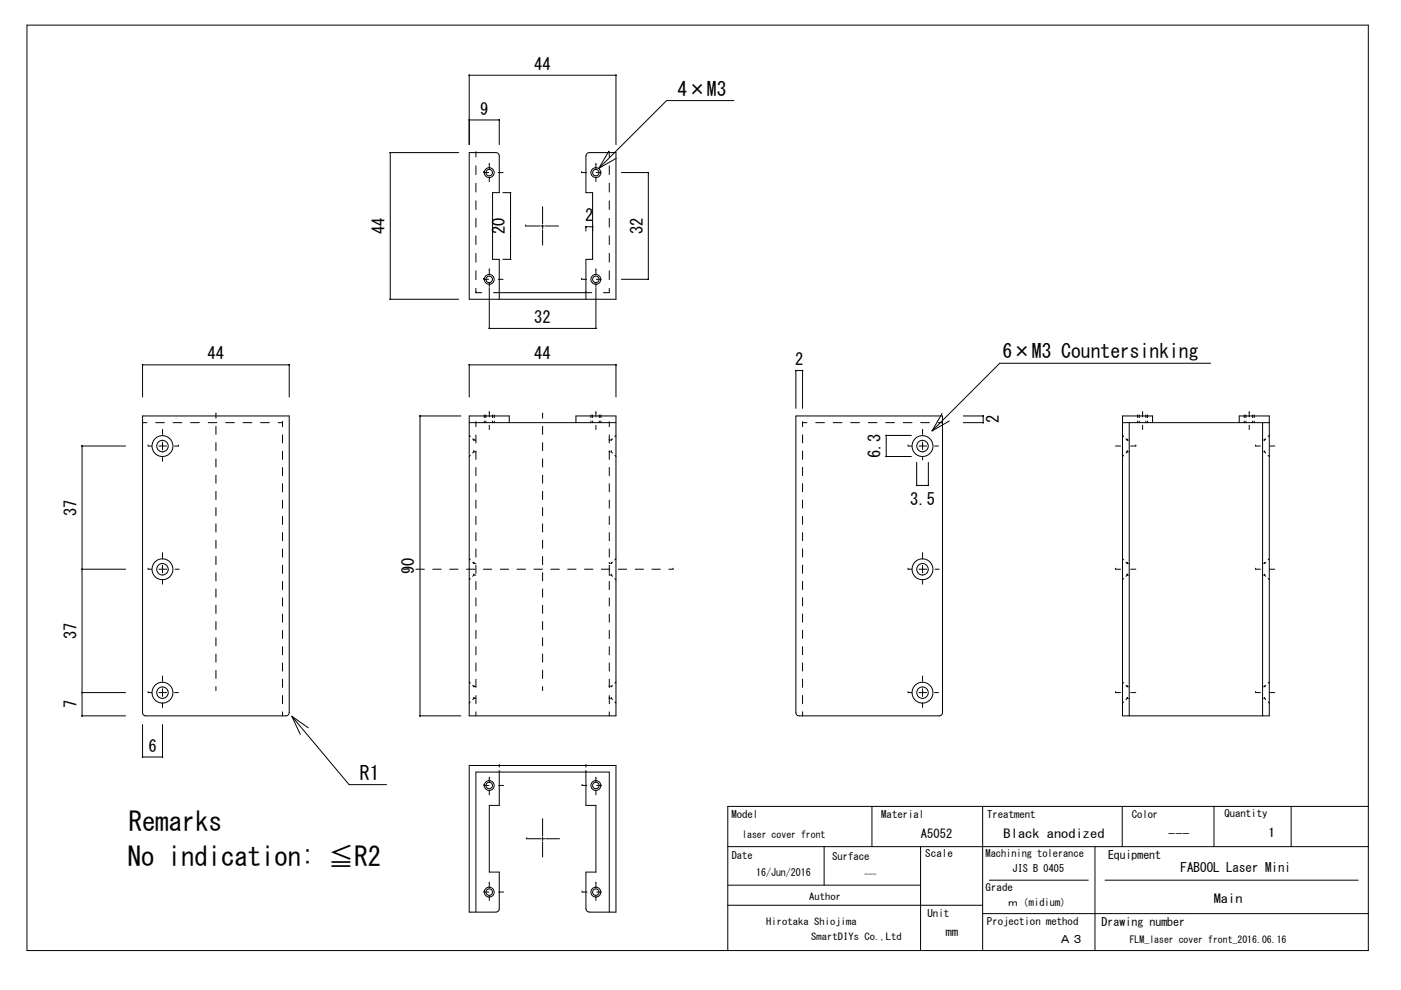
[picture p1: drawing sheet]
<svg xmlns="http://www.w3.org/2000/svg" width="297mm" height="210mm" viewBox="0 0 297 210" stroke-linecap="round" stroke-linejoin="round" font-family="sans-serif">
<g fill="none" stroke="#000" stroke-width=".21">
<path d="M5.7 5.3h284.4v196.2h-284.4zM99.5 15.9v.1M99.5 15.9v14.8M99.5 16h31.1M130.6 15.9v.1M130.6 15.9v14.8M82.7 32.3v.1M82.8 32.3v.1M97.3 32.4l-14.6-.1v31.2M99.5 25.4v.1M99.5 25.4h6.4M100.9 32.4h.1"/>
<path d="M100.9 32.4v.9M100.9 35.2v1.8M100.9 38.9v1.8M102.6 36.6h.1M102.6 36.6h1M103.7 34.8h.1M103.7 34.8v1M103.7 37.6v.9M105.6 36.6h1.1M105.8 25.4v.1M105.8 25.4l.1 5.3M105.9 25.4v.1"/>
<path d="M123.3 36.6h.1M123.3 36.6h1.1M126.3 34.8h.1M126.3 34.8v1M126.3 37.6v.9M126.4 36.6h1.1M129.1 32l-2.1 3.7M129.2 32.4h.1M129.2 32.4v.9M129.2 35.2v1.8M129.2 38.9v1.8M130.7 33.6l-3.7 2.1"/>
<path d="M131.8 36.6h5.7l-.1 22.7M137.4 36.6h.1M137.5 36.5v.1M155.6 21.3h-14.3l-14.3 14.4M100.9 42.6v1.8M100.9 46.3v1.8M100.9 50v1.9M100.9 53.7v1.9M100.9 57.4v1.9M102.6 59.2h.1M102.6 59.2h1M103.7 57.2h.1"/>
<path d="M103.7 57.2v.9M103.7 59.9v.9M105.6 59.2h1.1M106.6 40.8h1.6M106.6 55h1.6M108.2 40.8v.1M108.2 55h.1M108.2 40.8v14.2M108.3 40.8v.1M108.3 54.9v.1M111.4 47.9h.1M111.4 47.9h3.1"/>
<path d="M114.7 47.9h.7M115 44h.1M115 44v3.5M115 47.8v.7M115 48.8v3.2M115.6 47.9h2.8M123.3 59.2h.1M123.3 59.2h1.1M124.2 48v.1M124.2 48v1M124.2 48.1h1.4M125.7 48v.1"/>
<path d="M126.3 57.2h.1M126.3 57.2v.9M126.3 59.9v.9M126.4 59.2h1.1M129.2 42.6v1.8M129.2 46.3v1.8M129.2 50v1.9M129.2 53.7v1.9M129.2 57.4v1.9M131.8 59.2h5.7M137.4 59.2h.1M137.5 59.2v.1"/>
<path d="M30.2 77.3v.1M61.3 77.3v.1M61.4 77.3v.1M82.7 63.4v.1M82.7 63.5h14.6M82.8 63.4v.1M99.5 77.3v.1M100.9 62.1h.1M100.9 61.1v1M100.9 62.1h1.2M103.7 69.6v.1M103.7 61v8.7l22.6-.1v-8.6"/>
<path d="M103.8 69.6v.1M104.6 62.1h20.9M105.9 63.5v-8.5h-1.5v-14.2h1.5v-7.7a.7 .7 0 0 0-.7-.7h-5.7v31.1h31.1v-31.1h-5.7a.69 .69 0 0 0-.7 .7v7.7h1.4v14.2h-1.4v8.5M124.2 62.1h.1M126.3 69.6v.1M129.2 61.1v1h-1.2M130.6 77.3v.1M168.7 78.5v8.1M168.7 78.6h1.5M168.8 78.5v.1M170.1 78.5v.1M170.1 78.5l.1 8.1"/>
<path d="M170.2 78.5v.1M256.7 77h-44.7l-14.4 14.4M17.4 94.5v.1M17.4 94.5v57.3M17.4 94.6h9.2M30.2 88.2h31.1v62.9a.69 .69 0 0 1-.7 .7h-29.7a.68 .68 0 0 1-.7-.7zM30.2 84.2v-6.9l31.1 .1v6.8M30.2 89.6h.9M31.4 94.6h.1M31.4 94.6h.8M33 89.6h1.9M33.7 94.6h1.6"/>
<path d="M34.5 91.3h.1M34.5 94.6h.1M34.5 91.3v.8M34.5 93.7v1.7M34.5 97v.8M36.7 89.6h1.9M37 94.6h.8M37.8 94.6h.1M40.4 89.6h1.9M44.1 89.6h1.9M45.8 87.8h.1M45.8 87.8v.9"/>
<path d="M45.8 90.4v1.7M45.8 93.8v1.8M45.8 97.3v1.7M47.8 89.6h1.9M51.5 89.6h1.9M55.2 89.6h1.9M59 89.6h.9M59.9 89.6h.1M59.9 89.6v.9M59.9 92.2v1.7M59.9 95.7v1.7M59.9 99.1v1.8"/>
<path d="M89 88.2h.1M89 88.2v63.6M89 88.2h8.7M89.1 88.2h.1M99.5 84.2v-6.9l31.1 .1v6.8M99.5 89.6h31.1M99.5 92.3l.2 .3M99.7 96.6l-.2 .2M100.2 93.1l.3 .2M100.5 93.3h.1M100.5 95.8h.1M100.5 95.8l-.3 .2"/>
<path d="M100.8 93.3h.1M100.8 95.8h.1M100.9 89.6h.1M100.9 89.6v.9M100.9 92.2v1.7M100.9 95.7v1.7M100.9 99.1v1.8M102.7 88.2h.1M102.7 88.2v.4M102.7 89.3v.3M103 88.2h.1M103 88.2v.4"/>
<path d="M103 89.3v.3M103.7 87.5h.1M103.7 87.5v.9M103.7 90.2v.9M104.4 88.2h.1M104.4 88.2v.4M104.4 89.3v.3M104.8 88.2h.1M104.8 88.2v.4M104.8 89.3v.3M108 89.6v-1.4h-8.5v63.6h31.1v-63.6h-8.5v1.4M115 87.8h.1"/>
<path d="M115 87.8v.9M115 90.4v1.7M115 93.8v1.8M115 97.3v1.7M125.3 88.2h.1M125.3 88.2v.4M125.3 89.3v.3M125.6 88.2h.1M125.6 88.2v.4M125.6 89.3v.3M126.3 87.5h.1M126.3 87.5v.9"/>
<path d="M126.3 90.2v.9M127.1 88.2h.1M127.1 88.2v.4M127.1 89.3v.3M127.4 88.2h.1M127.4 88.2v.4M127.4 89.3v.3M129.2 89.6h.1M129.2 93.3h.1M129.2 95.8h.1M129.2 89.6v.9M129.2 92.2v1.7"/>
<path d="M129.2 95.7v1.7M129.2 99.1v1.8M129.5 93.3h.1M129.5 95.8h.1M129.6 93.3h.1M129.6 95.8h.1M129.6 95.8l.3 .2M129.9 93.1l-.3 .2M130.4 96.6l.2 .2M130.6 92.3l-.2 .3M168.7 88.2h31.1v62.9a.69 .69 0 0 1-.7 .7h-29.7a.68 .68 0 0 1-.7-.7zM170.2 89.6h.1"/>
<path d="M170.2 89.6h.9M170.2 89.6v.9M170.2 92.2v1.7M170.2 95.6v1.8M170.2 99.1v1.7M173 89.6h1.8M176.7 89.6h1.8M180.4 89.6h1.8M184.1 89.6h1.8M187.8 89.6h1.9M187.9 92.3v.1M187.9 96.7v.1"/>
<path d="M187.9 92.3v4.5M187.9 92.3h5.3M187.9 96.8h5.3M187.9 92.3h.1M187.9 96.8h.1M191.5 89.6h1.9M192.5 94.6h.1M192.5 94.6h.8M194.4 98v5M194.8 94.6h1.6M195.2 89.6h1.9M195.6 91.3h.1"/>
<path d="M195.6 94.6h.1M195.6 91.3v.8M195.6 93.7v1.6M195.6 96.8v.7M196.8 98v5M198.1 94.6h.9M198.9 89.6h.9M199.7 87.7l-2.1 3.7M201.3 89.3l-3.7 2.1M204.2 88.2h4.2M208.4 88.2h.1M208.4 89.6v.1"/>
<path d="M208.4 88.2v1.4h-4.2M236.5 94.6h1.1M238 89.6h31.1M238 92.3l.2 .3M238.2 96.6l-.2 .2M238.7 93.1l.3 .2M239 93.3h.1M239 95.8h.1M239 95.8l-.3 .2M239.3 93.3h.1M239.3 95.8h.1M239.4 89.6v62.2"/>
<path d="M239.7 94.6h1.1M240.8 94.6h.1M241.2 88.2h.1M241.2 88.2v.4M241.2 89.3v.3M241.5 88.2h.1M241.5 88.2v.4M241.5 89.3v.3M242.3 87.5h.1M242.3 87.5v.9M242.3 90.2v.9M243 88.2h.1"/>
<path d="M243 88.2v.4M243 89.3v.3M243.3 88.2h.1M243.3 88.2v.4M243.3 89.3v.3M244.4 89.6v-1.4h-6.4v63.6h31.1v-63.6h-6.4v1.4M263.8 88.2h.1M263.8 88.2v.4M263.8 89.3v.3M264.2 88.2h.1M264.2 88.2v.4M264.2 89.3v.3"/>
<path d="M264.9 87.5h.1M264.9 87.5v.9M264.9 90.2v.9M265.6 88.2h.1M265.6 88.2v.4M265.6 89.3v.3M265.9 88.2h.1M265.9 88.2v.4M265.9 89.3v.3M266.2 94.6h.1M266.2 94.6h1M267.7 95.8h.1"/>
<path d="M267.7 93.3h.1M267.7 89.6v62.2M268 93.3h.1M268 95.8h.1M268.1 95.8h.1M268.1 93.3h.1M268.1 95.8l.3 .2M268.4 93.1l-.3 .2M268.9 96.6l.2 .2M269.1 92.3l-.2 .3M269.3 94.6h1M34.5 117.4h.1"/>
<path d="M34.5 117.4v.8M34.5 119.9v1.6M45.8 100.7v1.8M45.8 104.2v1.7M45.8 107.6v1.8M45.8 111.1v1.7M45.8 114.5v1.8M45.8 118v1.7M59.9 102.6v1.7M59.9 106v1.8M59.9 109.5v1.7M59.9 112.9v1.8"/>
<path d="M59.9 116.4v1.7M59.9 119.8v1.8M99.5 118.5l.2 .2M100.2 119.2l.3 .3M100.5 119.5h.1M100.8 119.5h.1M100.9 102.6v1.7M100.9 106v1.8M100.9 109.5v1.7M100.9 112.9v1.8M100.9 116.4v1.7M100.9 119.8v1.8"/>
<path d="M115 100.7v1.8M115 104.2v1.7M115 107.6v1.8M115 111.1v1.7M115 114.5v1.8M115 118v1.7M129.2 119.5h.1M129.2 102.6v1.7M129.2 106v1.8M129.2 109.5v1.7M129.2 112.9v1.8M129.2 116.4v1.7"/>
<path d="M129.2 119.8v1.8M129.5 119.5h.1M129.6 119.5h.1M129.9 119.2l-.3 .3M130.6 118.5l-.2 .2M170.2 102.5v1.8M170.2 106v1.7M170.2 109.5v1.7M170.2 112.9v1.7M170.2 116.4v1.7M170.2 119.8v1.8M194.3 102.9v.1"/>
<path d="M194.4 102.9h2.4M195.6 117.4h.1M195.6 117.4v.8M195.6 119.9v1.6M196.8 102.9v.1M238 118.5l.2 .2M238.7 119.2l.3 .3M239 119.5h.1M239.3 119.5h.1M267.7 119.5h.1M268 119.5h.1M268.1 119.5h.1"/>
<path d="M268.4 119.2l-.3 .3M269.1 118.5l-.2 .2M17.4 120.7h.1M17.4 120.7h9.2M17.4 120.6v.1M31.4 120.7h.1M31.4 120.7h.8M33.7 120.7h1.6M34.5 120.7h.1M34.5 123.1v.8M37.1 120.7h.9M45.8 121.4v1.8"/>
<path d="M45.8 124.9v1.7M45.8 128.3v1.8M45.8 131.8v1.7M45.8 135.2v1.7M45.8 138.7v1.7M59.9 123.3v1.7M59.9 126.8v1.7M59.9 130.2v1.7M59.9 133.7v1.7M59.9 137.1v1.7M85.5 120.7h.9M88.2 120.7h1.8"/>
<path d="M91.8 120.7h1.7M95.3 120.7h1.8M98.9 120.7h1.8M99.7 122.7l-.2 .2M100.5 121.9h.1M100.5 121.9l-.3 .3M100.8 121.9h.1M100.9 123.3v1.7M100.9 126.8v1.7M100.9 130.2v1.7M100.9 133.7v1.7M100.9 137.1v1.7"/>
<path d="M102.5 120.7h1.8M106.1 120.7h1.7M109.6 120.7h1.8M113.2 120.7h1.8M115 121.4v1.8M115 124.9v1.7M115 128.3v1.8M115 131.8v1.7M115 135.2v1.7M115 138.7v1.7M116.8 120.7h1.8M120.4 120.7h1.7"/>
<path d="M123.9 120.7h1.8M127.5 120.7h1.8M129.2 121.9h.1M129.2 123.3v1.7M129.2 126.8v1.7M129.2 130.2v1.7M129.2 133.7v1.7M129.2 137.1v1.7M129.5 121.9h.1M129.6 121.9h.1M129.6 121.9l.3 .3M130.4 122.7l.2 .2"/>
<path d="M131.1 120.7h1.8M134.7 120.7h1.7M138.2 120.7h1.8M141.8 120.7h.9M142.7 120.7h.1M170.2 123.3v1.7M170.2 126.7v1.8M170.2 130.2v1.7M170.2 133.6v1.8M170.2 137.1v1.7M192.5 120.7h.1M192.5 120.7h.8"/>
<path d="M194.8 120.7h1.7M195.6 120.7h.1M195.6 123.1v.8M198.3 120.7h.8M236.5 120.7h.1M236.5 120.7h1.1M238.2 122.7l-.2 .2M239 121.9h.1M239 121.9l-.3 .3M239.3 121.9h.1M239.7 120.7h1.1M266.2 120.7h.1"/>
<path d="M266.2 120.7h1M267.7 121.9h.1M268 121.9h.1M268.1 121.9h.1M268.1 121.9l.3 .3M268.9 122.7l.2 .2M269.3 120.7h1M17.4 146.8v.1M17.4 151.8h.1M17.4 151.8h9.2M17.4 146.8h9.2M17.4 151.7v.1"/>
<path d="M30.2 153.6v6.9M31.4 146.8h.1M31.4 146.8h.8M33.7 146.8h1.6M34.5 143.5h.1M34.5 146.8h.1M34.5 143.5v.9M34.5 146v1.7M34.5 149.2v.8M34.5 153.6l-.1 6.9M37 146.8h.8M45.8 142.1v1.7"/>
<path d="M45.8 145.6v.8M59.9 140.6v1.7M59.9 144v1.7M59.9 147.5v1.7M59.9 150.9v.9M61.9 151.9l12.1 14.5h8M61.9 151.9l3.4 2.4M61.9 151.9l1.8 3.8M89 151.8h.1M89 151.8h8.7M89.1 151.8h.1M99.5 144.6l.2 .2"/>
<path d="M99.7 148.8l-.2 .3M100.2 145.3l.3 .3M100.5 145.6h.1M100.5 148.1h.1M100.5 148.1l-.3 .2M100.8 145.6h.1M100.8 148.1h.1M100.9 140.6v1.7M100.9 144v1.7M100.9 147.5v1.7M100.9 150.9v.9M115 142.1v1.7"/>
<path d="M115 145.6v.8M129.2 145.6h.1M129.2 148.1h.1M129.2 140.6v1.7M129.2 144v1.7M129.2 147.5v1.7M129.2 150.9v.9M129.5 145.6h.1M129.5 148.1h.1M129.6 145.6h.1M129.6 148.1h.1M129.6 148.1l.3 .2"/>
<path d="M129.9 145.3l-.3 .3M130.4 148.8l.2 .3M130.6 144.6l-.2 .2M170.2 151.8h.1M170.2 140.5v1.8M170.2 144v1.7M170.2 147.5v1.7M170.2 150.9v.9M192.5 146.8h.1M192.5 146.8h.8M194.8 146.8h1.6M195.6 143.5h.1"/>
<path d="M195.6 146.8h.1M195.6 143.5v.9M195.6 146v1.7M195.6 149.2v.8M198.1 146.8h.9M236.5 146.8h.1M236.5 146.8h1.1M238 144.6l.2 .2M238.2 148.8l-.2 .3M238.7 145.3l.3 .3M239 145.6h.1M239 148.1h.1"/>
<path d="M239 148.1l-.3 .2M239.3 145.6h.1M239.3 148.1h.1M239.7 146.8h1.1M266.2 146.8h.1M266.2 146.8h1M267.7 148.1h.1M267.7 145.6h.1M268 145.6h.1M268 148.1h.1M268.1 148.1h.1M268.1 145.6h.1"/>
<path d="M268.1 148.1l.3 .2M268.4 145.3l-.3 .3M268.9 148.8l.2 .3M269.1 144.6l-.2 .2M269.3 146.8h1M30.2 160.5h.1M30.2 160.5h4.3M34.4 160.5h.1M34.5 160.5h.1M102.6 166.5h.1M102.6 166.5h1.1M103.7 165h.1"/>
<path d="M103.7 165v.9M103.7 167.7v.8M105.7 166.5h1.1M105.9 162.3h.1M105.9 163.4v7.4h-2.2v14.1h2.2v7.8a.69 .69 0 0 1-.7 .7M105.9 162.3v.4M111.7 177.8h.1M111.7 177.8h3M114.9 177.8h.7M115 173.8h.1M115 173.8v3.5M115 177.5v.8"/>
<path d="M115 178.5v3.2M115.8 177.8h2.8M123.4 166.5h.1M123.4 166.5h1.1M124.2 162.3h.1M124.2 163.4v7.4h2.1v14.1h-2.1v7.8a.68 .68 0 0 0 .7 .7M124.2 162.3v.4M126.3 165h.1M126.3 165v.9M126.3 167.7v.8M126.5 166.5h1M154.3 179.5h135.8"/>
<path d="M174.7 179.5v8.2M184.9 171v8.5M195.2 179.5v22M208.3 171v30.5M232.2 179.5v22M237.9 171v8.5M257.4 171v8.5M273.7 171v8.5M290.1 171h-135.8v30.5M100.9 193.4v-29.7h28.3v29.7M102.6 189.1h.1M102.6 189.1h1.1"/>
<path d="M103.7 187.2h.1M103.7 187.2v1M103.7 190v.9M105.2 193.4h-5.7v-31.1h31.1v31.1h-5.7M105.7 189.1h1.1M123.4 189.1h.1M123.4 189.1h1.1M126.3 187.2h.1M126.3 187.2v1M126.3 190v.9M126.5 189.1h1M154.3 187.7h40.9"/>
<path d="M154.3 191.9h54M208.3 193.7h81.8M209.8 186.6h20.9M234.3 186.6h53.7"/>
<circle cx="103.7" cy="36.6" r="1.05"/>
<circle cx="103.7" cy="36.6" r=".69"/>
<circle cx="126.3" cy="36.6" r="1.05"/>
<circle cx="126.3" cy="36.6" r=".69"/>
<circle cx="103.7" cy="59.2" r=".68"/>
<circle cx="103.7" cy="59.2" r="1.05"/>
<circle cx="126.3" cy="59.2" r=".68"/>
<circle cx="126.3" cy="59.2" r="1.05"/>
<circle cx="34.4" cy="94.6" r="2.21"/>
<circle cx="34.4" cy="94.6" r="1.22"/>
<circle cx="195.6" cy="94.6" r="2.21"/>
<circle cx="195.6" cy="94.6" r="1.22"/>
<circle cx="34.4" cy="120.7" r="2.21"/>
<circle cx="34.4" cy="120.7" r="1.22"/>
<circle cx="195.6" cy="120.7" r="2.21"/>
<circle cx="195.6" cy="120.7" r="1.22"/>
<circle cx="34.4" cy="146.9" r="2.21"/>
<circle cx="34.4" cy="146.9" r="1.22"/>
<circle cx="195.6" cy="146.9" r="2.21"/>
<circle cx="195.6" cy="146.9" r="1.22"/>
<circle cx="103.7" cy="166.5" r="1.05"/>
<circle cx="103.7" cy="166.5" r=".69"/>
<circle cx="126.3" cy="166.5" r="1.05"/>
<circle cx="126.3" cy="166.5" r=".69"/>
<circle cx="103.7" cy="189.2" r="1.05"/>
<circle cx="103.7" cy="189.1" r=".69"/>
<circle cx="126.3" cy="189.2" r="1.05"/>
<circle cx="126.3" cy="189.1" r=".69"/>
</g>
<g font-size="5.7">
<text x="27.3" y="176.2">Remarks</text>
<text x="27.1" y="183.5">No indication: ≦R2</text>
</g>
<g font-size="4.1">
<text x="143.7" y="20.2">4×M3</text>
<text x="212.6" y="75.9">6×M3 Countersinking</text>
<text x="76.3" y="165.3">R1</text>
</g>
<g font-size="3.5">
<text x="113.3" y="14.8">44</text>
<text x="101.8" y="24.3">9</text>
<text x="124.1" y="47">2</text>
<text x="81.6" y="49.7" transform="rotate(-90 81.6 49.7)">44</text>
<text x="107.1" y="49.7" transform="rotate(-90 107.1 49.7)">20</text>
<text x="136.3" y="49.7" transform="rotate(-90 136.3 49.7)">32</text>
<text x="113.3" y="68.5">32</text>
<text x="44" y="76.2">44</text>
<text x="113.3" y="76.2">44</text>
<text x="168.6" y="77.4">2</text>
<text x="211.8" y="89.8" transform="rotate(-90 211.8 89.8)">2</text>
<text x="186.7" y="97.2" transform="rotate(-90 186.7 97.2)">6.3</text>
<text x="193" y="107.1">3.5</text>
<text x="16.2" y="109.4" transform="rotate(-90 16.2 109.4)">37</text>
<text x="87.8" y="121.7" transform="rotate(-90 87.8 121.7)">90</text>
<text x="16.2" y="135.5" transform="rotate(-90 16.2 135.5)">37</text>
<text x="16.2" y="150.2" transform="rotate(-90 16.2 150.2)">7</text>
<text x="31.5" y="159.4">6</text>
</g>
<text font-size="2.7" x="250.3" y="184.9">FABOOL Laser Mini</text>
<g font-size="2.6">
<text x="195.3" y="177.6">A5052</text>
<text x="212.8" y="177.6">Black anodized</text>
<text x="247.6" y="177.6">---</text>
<text x="268.9" y="177.5">1</text>
<text x="257.3" y="191.4">Main</text>
</g>
<g font-size="2.5">
<text x="234.9" y="182.2">Equipment</text>
<text x="233.6" y="196.4">Drawing number</text>
<text x="200.6" y="198.5">mm</text>
<text x="224.5" y="200">Ａ３</text>
</g>
<g font-size="2.2">
<text x="155.1" y="173.4">Model</text>
<text x="186.8" y="173.4">Material</text>
<text x="209.3" y="173.4">Treatment</text>
<text x="240" y="173.5">Color</text>
<text x="259.6" y="173.2">Quantity</text>
<text x="155.1" y="182.1">Date</text>
<text x="160.3" y="185.6">16/Jun/2016</text>
<text x="176.4" y="182.2">Surface</text>
<text x="196.2" y="181.7">Scale</text>
<text x="209" y="181.8">Machining tolerance</text>
<text x="214.7" y="184.9">JIS B 0405</text>
<text x="208.9" y="188.9">Grade</text>
<text x="196.6" y="194.4">Unit</text>
<text x="209.3" y="196.2">Projection method</text>
<text x="213.7" y="192.1">ｍ（midium）</text>
</g>
<g font-size="2.1">
<text x="157.4" y="177.7">laser cover front</text>
<text x="171.5" y="190.7">Author</text>
<text x="162.5" y="196.2">Hirotaka Shiojima</text>
<text x="172" y="199.3">SmartDIYs Co.,Ltd</text>
<text x="239.5" y="199.8">FLM_laser cover front_2016.06.16</text>
</g>
<text font-size="1.7" x="183.3" y="186">---</text>
</svg>
